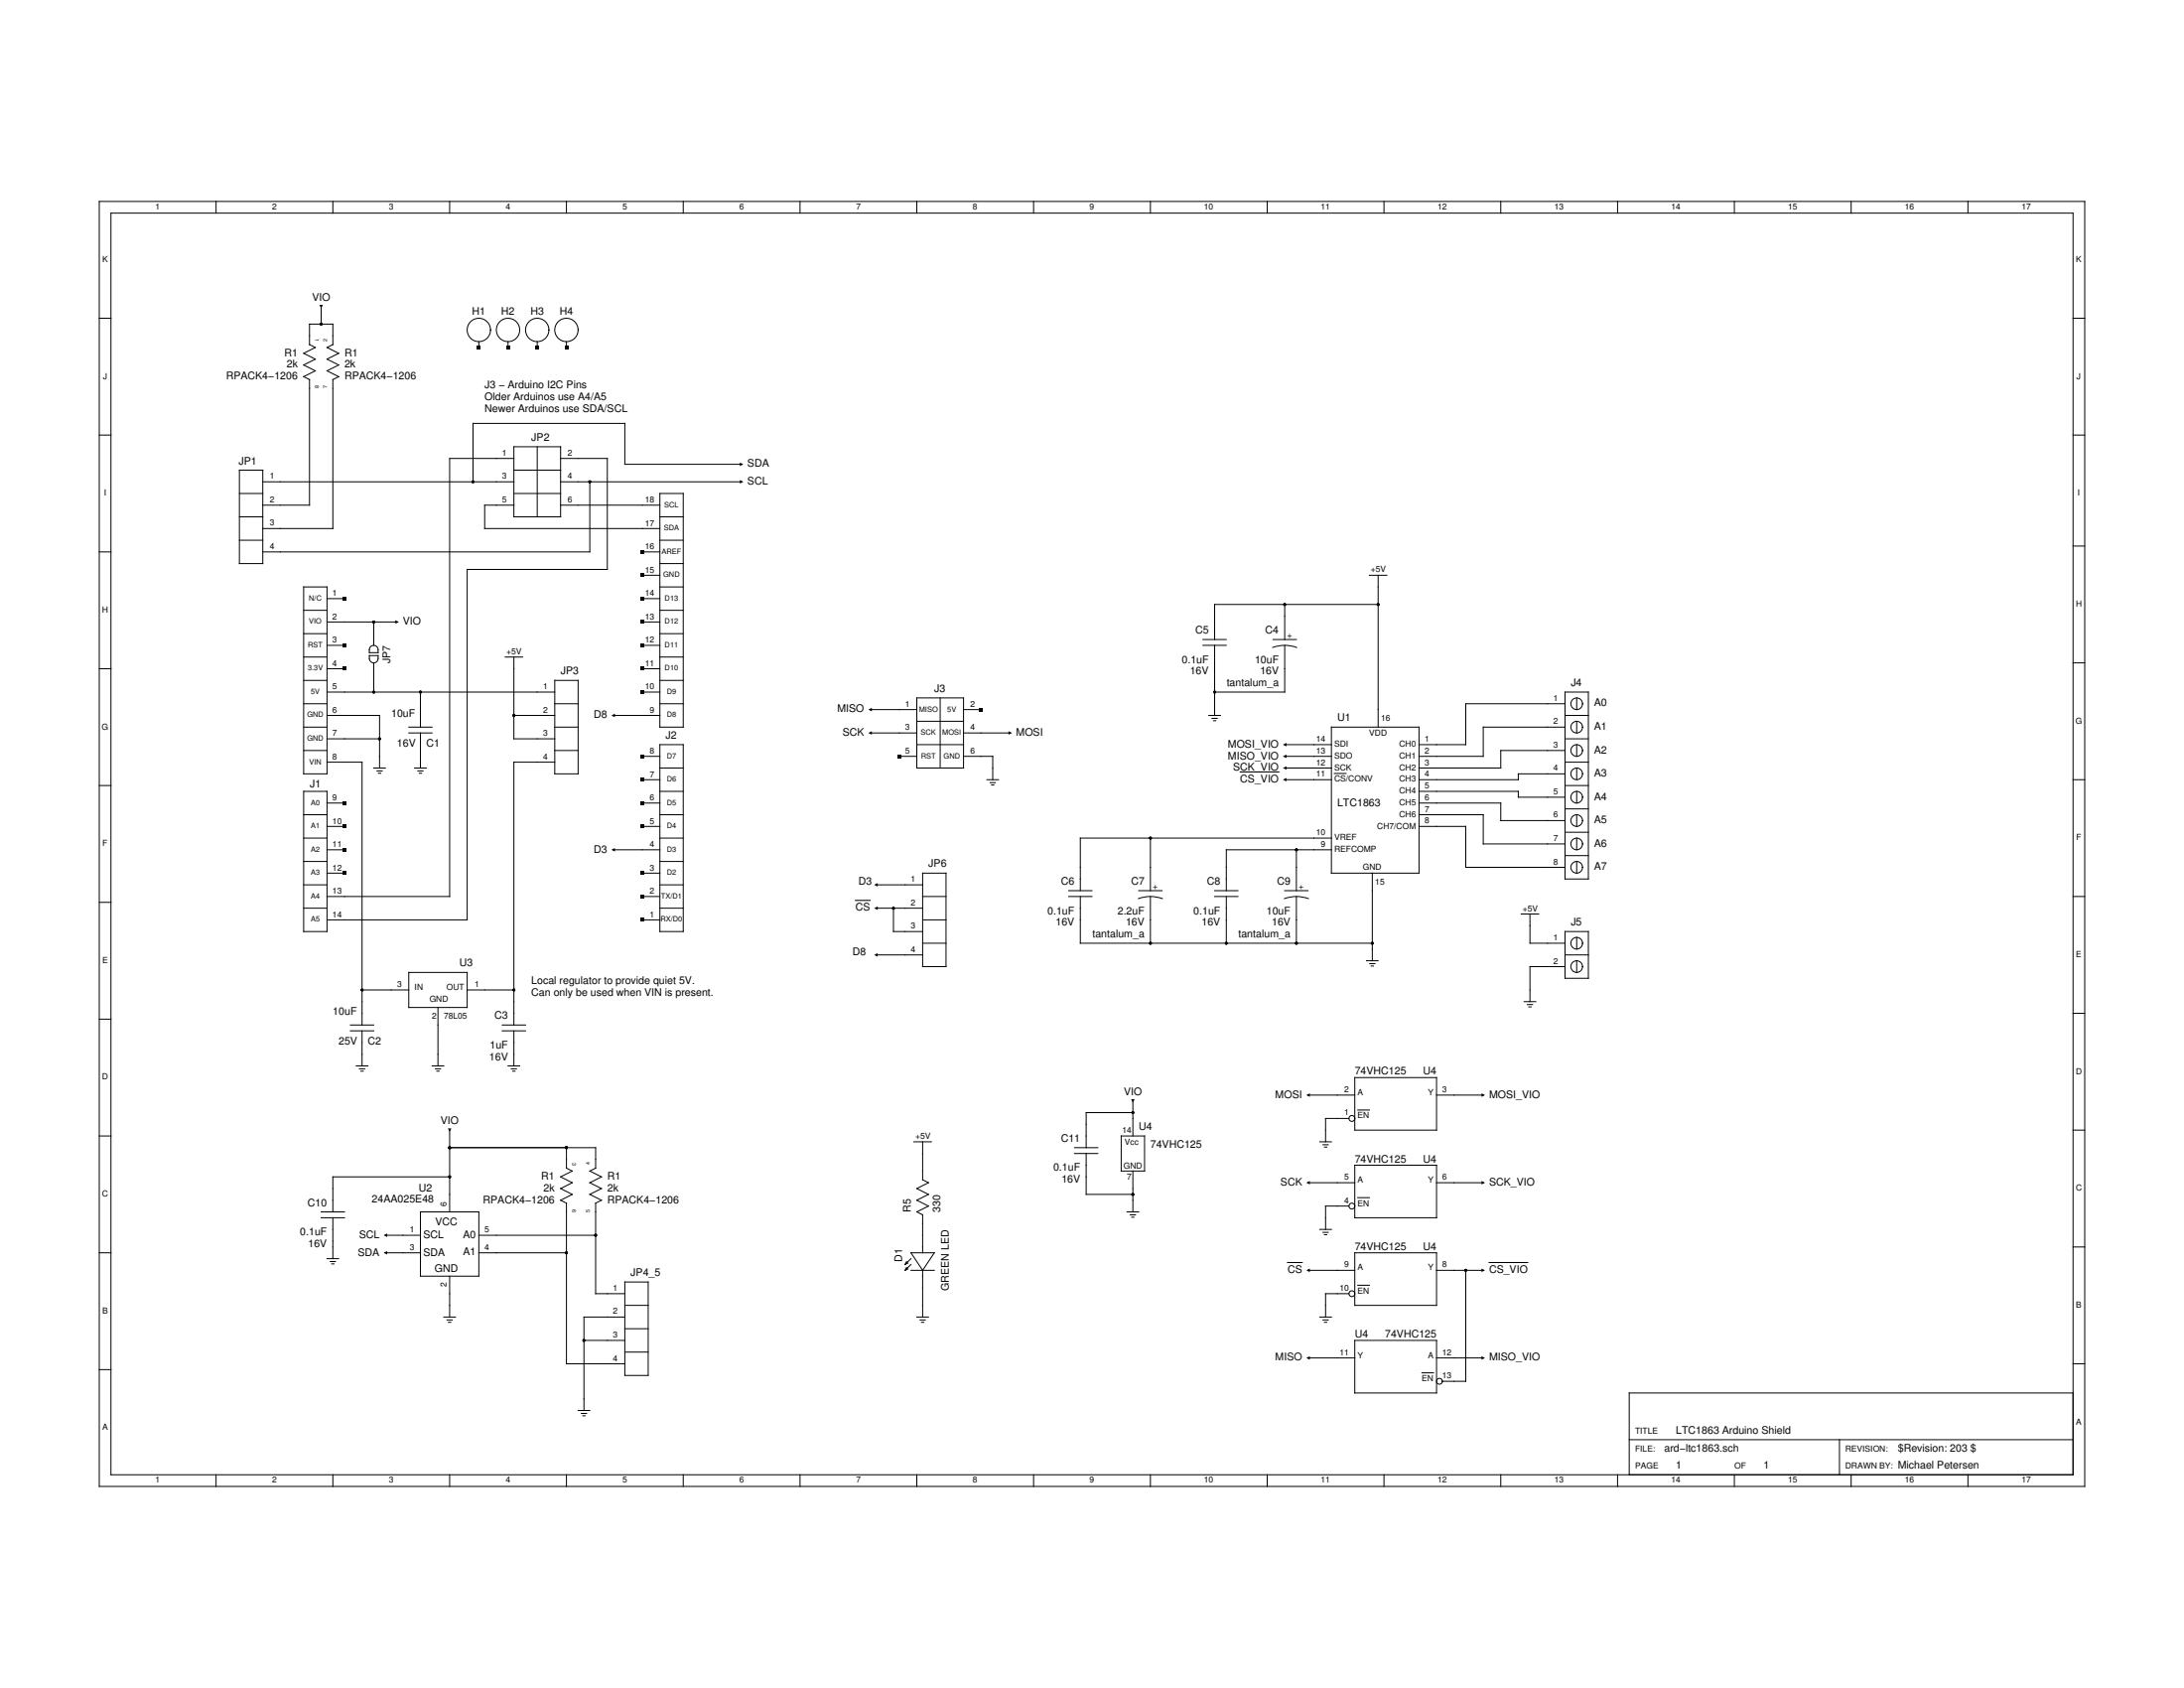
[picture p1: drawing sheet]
<svg xmlns="http://www.w3.org/2000/svg" width="279mm" height="216mm" viewBox="0 0 279 216" stroke-linecap="round" stroke-linejoin="round" font-family="sans-serif">
<g fill="none" stroke="#000" stroke-width=".13">
<path d="M12.7 25.8h254v164.3h-254zM14.2 27.3h251v161.3h-251zM27.6 25.8v1.5M41.1 39.2v2.3M42.6 25.8v1.5M57.5 25.8v1.5M72.5 25.8v1.5M87.4 25.8v1.5M102.3 25.8v1.5M117.3 25.8v1.5M132.2 25.8v1.5M147.2 25.8v1.5"/>
<path d="M162.1 25.8v1.5M177.1 25.8v1.5M192 25.8v1.5M206.9 25.8v1.5M221.9 25.8v1.5M236.8 25.8v1.5M251.8 25.8v1.5M12.7 55.6h1.5M12.7 40.7h1.5M61.3 43.7v.7M65 43.7v.7M65.7 58.6h-8.2v56.1h-15.7"/>
<path d="M65.7 57.1h6v9h-6zM68.7 43.7v.7M68.7 57.1v9M71.7 58.6h6v14.2h-17.9v44.9h-18M72.5 43.7v.7M94.9 59.4h-15v-5.2h-19.4v7.4M265.2 55.6h1.5M265.2 40.7h1.5M12.7 70.6h1.5M30.6 63.1h3M30.6 60.1h3v12h-3zM30.6 69.1h3"/>
<path d="M30.6 66.1h3M33.6 64.6h6v-16l-.8-.4 1.5-.8-1.5-.7 1.5-.8-1.5-.7 1.5-.7-.7-.4v-2.6h3v2.6l-.8 .4 1.5 .7-1.5 .7 1.5 .8-1.5 .7 1.5 .8-.7 .4v19h-9M33.6 61.6h32.1M38.8 78.1h3M38.8 75.1h3v23.9h-3zM41.8 79.6h9M41.8 76.6h2.3M47.8 79.6v2.9M65.7 63.1h6M65.7 64.6h-3.7v3h22.4M65.7 60.1h6M71.7 64.6h12.7"/>
<path d="M71.7 61.6h23.2M75.5 61.6v9h-41.9M82.2 70.6h2.2M82.2 79.6h2.2M82.2 76.6h2.2M82.2 73.6h2.2M84.4 63.1h3v29.9h-3zM84.4 78.1h3M84.4 75.1h3M84.4 72.1h3M84.4 69.1h3M84.4 66.1h3"/>
<path d="M164.4 77.3v4.5M175.2 73.6h2.2M176.3 73.6v19.4M176.3 77.3h-20.9v4.5M265.2 69.8h1.5M12.7 85.5h1.5M38.8 81h3M38.8 84h3M38.8 87h3M38.8 90h3M38.8 93h3M38.8 96h3"/>
<path d="M41.8 85.5h2.3M41.8 91.5h6.8v6.7M41.8 94.5h6.8M41.8 97.5h4.5v33.6M41.8 88.5h29.2M41.8 82.5h2.3M47.3 83.8h1.1a.68 .68 0 0 1-.6 1 .68 .68 0 0 1-.5-1zM47.3 82.8a.56 .56 0 0 1 .7-.2 .56 .56 0 0 1 .4 .5v.4h-1.1zM47.8 98.2h1.5M47.8 84.8v3.7M48.2 98.6h.7M48.4 98.9h.3"/>
<path d="M52.3 93h3M52.3 93.7h3M53 98.2h1.5M53.5 98.6h.6M53.6 98.9h.3M53.8 88.5v4.5M53.8 93.7v4.5M64.6 84h2.3M65.7 91.5h5.3M65.7 84v10.5h5.3M71 97.5h-5.3v33.6M71 87h3v12h-3z"/>
<path d="M71 90h3M71 93h3M71 96h3M78.4 91.5h6M82.2 85.5h2.2M82.2 99.7h2.2M82.2 88.5h2.2M82.2 82.5h2.2M82.2 96.7h2.2M84.4 95.2h3v23.9h-3zM84.4 81h3M84.4 84h3"/>
<path d="M84.4 87h3M84.4 90h3M84.4 98.2h3M111.3 93.7h6M111.3 90.8h6M115 96.7h2.3M117.3 89.3h6v8.9h-6zM117.3 95.2h6M117.3 92.3h6M120.3 89.3v8.9M123.3 96.7h3.7v3M123.3 93.7h5.9"/>
<path d="M123.3 90.8h2.2M126.3 99.7h1.4M153.9 82.5h3M153.9 81.8h3M154.6 91.5h1.5M155.1 91.9h.6M155.2 92.2h.3M155.4 82.5v9M158.7 98.7h4.9M162.8 82.8a4.5 4.5 0 0 1 3.1 0M162.9 81.8h2.9M164.4 99.7h5.9"/>
<path d="M164.4 82.5v6h-9M164.4 96.7h5.9M164.4 95.2h5.9M164.4 98.2h5.9M170.3 93h11.2v18.7h-11.2zM170.7 98.9h1.5M200.2 99h-6v.7h-12.7M200.2 96h-8.2v2.2h-10.5M200.2 91.5h3M200.2 94.5h3M200.2 97.5h3M200.2 88.5h3v23.9h-3z"/>
<path d="M200.2 90h-12.7v5.2h-6M200.2 93h-10.4v3.7h-8.3M201.7 89.3v1.5M201.7 92.3v1.4M201.7 95.2v1.5M201.7 98.2v1.5M265.2 84.8h1.5M265.2 99.7h1.5M12.7 100.5h1.5M12.7 115.4h1.5M38.8 101.2h3v17.9h-3zM38.8 104.2h3"/>
<path d="M38.8 107.2h3M38.8 110.2h3M38.8 113.2h3M38.8 116.2h3M41.8 108.7h2.3M41.8 105.7h2.3M41.8 111.7h2.3M41.8 102.7h2.3M78.4 108.7h6M82.2 114.7h2.2M82.2 105.7h2.2M82.2 111.7h2.2"/>
<path d="M82.2 117.7h2.2M82.2 102.7h2.2M84.4 104.2h3M84.4 107.2h3M84.4 101.2h3M84.4 110.2h3M84.4 113.2h3M84.4 116.2h3M109.4 115.2h1.9M112.1 113.2h5.9M112.1 116.2h5.9M114.3 116.2v2.9h3.7"/>
<path d="M118 114.7h3M118 111.7h3v11.9h-3zM118 117.7h3M126.7 100.1h.6M126.9 100.4h.2M136.7 114.7h3M136.7 113.9h3M138.2 114.7v5.9h37.4M145.6 114.9a4.5 4.5 0 0 1 3.1 0M145.7 113.9h3M147.2 107.2v6.7M147.2 114.7v5.9"/>
<path d="M155.4 114.7h3M155.4 113.9h3M156.9 114.7v5.9M164.3 114.9a4.5 4.5 0 0 1 3.1 0M164.4 113.9h2.9M165.8 108.7v5.2M165.8 114.7v5.9M170.3 108.7h-13.4v5.2M170.3 107.2h-32.1v6.7M175.6 111.7v11.2M181.5 102.7h10.5v2.3h8.2M181.5 105.7h6v5.2h12.7"/>
<path d="M181.5 104.2h8.3v3.7h10.4M181.5 101.2h12.7v.8h6M194.6 116.9h2.3M195.7 116.9v3.7h4.5M200.2 100.5h3M200.2 119.1h3v6h-3zM200.2 109.4h3M200.2 103.5h3M200.2 106.4h3M201.7 101.2v1.5M201.7 104.2v1.5M201.7 107.2v1.5"/>
<path d="M201.7 110.2v1.5M201.7 119.9v1.5M265.2 114.7h1.5M12.7 130.4h1.5M44.8 131.8h3M44.8 131.1h3M45.6 136.3h1.5M46 136.7h.7M46.2 137h.3M46.3 126.6h6M46.3 131.8v4.5M52.3 124.4h7.5v4.5h-7.5z"/>
<path d="M55.3 136.3h1.5M55.7 136.7h.7M55.9 137h.3M56 128.9v7.4M59.8 126.6h5.9M64.2 131.8h3M64.2 131.1h3M65 136.3h1.5M65.4 136.7h.7M65.6 137h.3M65.7 131.8v4.5M112.1 122.1h5.9"/>
<path d="M118 120.6h3M173.3 137.8h10.5v6.7h-10.5zM174.8 122.9h1.5M175.2 123.3h.7M175.4 123.6h.3M195 128.1h1.5M195.4 128.5h.7M195.6 128.8h.3M200.2 123.6h-4.5v4.5M200.2 122.1h3M201.7 122.9v1.5M265.2 129.6h1.5"/>
<path d="M12.7 145.3h1.5M41.1 155h3M41.1 155.8h3M42.6 155.8v5.2M49.3 158h4.5M53.8 155h7.5v8.2h-7.5zM57.5 150.5h-14.9v4.5M57.5 144.5v10.5M57.5 146.8h18.7v2.6l-.7 .4M61.3 158h14.9M72.5 146.8v2.6l.7 .4M73.2 149.8l-1.5 .7 1.5 .8-1.5 .7 1.5 .8-1.5 .7 .8 .4v20.5h7.4"/>
<path d="M75.5 149.8l1.4 .7-1.4 .8 1.4 .7-1.4 .8 1.4 .7-.7 .4v11.6h3.7M116.9 146h2.3M118 146v4.9l.8 .4-1.5 .7 1.5 .8-1.5 .7 1.5 .8-1.5 .7 .7 .4M118 155.4v4.8M137.5 146.8h2.9M137.5 147.5h2.9M139 147.5v5.3h5.9M143.4 145.3h3v4.5h-3zM144.2 155h1.5M144.6 155.4h.7M144.8 155.7h.3M144.9 140.8v4.5"/>
<path d="M144.9 149.8v5.2M144.9 142.3h-5.9v4.5M167.3 140.1h6M167.3 151.3h6M168.8 146h1.5M168.8 157.2h1.5M169.2 146.4h.7M169.2 157.6h.7M169.4 146.7h.3M169.4 157.9h.3M172.6 143.1h-3v2.9M172.6 154.3h-3v2.9"/>
<path d="M173.3 149h10.5v6.8h-10.5zM173.7 142h1.5M173.7 153.2h1.5M183.8 140.1h6M183.8 151.3h6M265.2 144.5h1.5M265.2 159.5h1.5M12.7 160.2h1.5M12.7 175.2h1.5M41.8 161h1.5M42.2 161.4h.7M42.4 161.7h.3"/>
<path d="M49.3 160.2h4.5M56.8 168.5h1.5M57.2 168.8h.7M57.4 169.1h.3M57.5 163.2v5.3M61.3 160.2h11.2M74.7 171.4h5.2M79.9 164h3v11.9h-3zM79.9 168.5h-5.2v11.9M79.9 172.9h3M79.9 167h3M79.9 169.9h3"/>
<path d="M116 162.1l-.2 .4M116 161.4l-.2 .3M116.2 162.3l-.4 .2M116.2 161.5l-.4 .2M116.5 160.2h3l-1.5 2.3zM116.5 162.5h3M116.5 161l-.7 .7M116.5 161.7l-.7 .8M117.3 168.5h1.5M117.7 168.8h.7M117.9 169.1h.3M118 162.5v6"/>
<path d="M164.7 161.5h1.9M167.3 162.5h6M167.3 173.7h6M168.8 168.5h1.5M169.2 168.8h.7M169.4 169.1h.3M172.6 165.5h-3v3M173.3 171.4h10.5v6.8h-10.5zM173.3 160.2h10.5v6.8h-10.5zM173.7 164.4h1.5M181.9 175.6h1.5M183.8 162.5h6"/>
<path d="M183.8 173.7h6M187.5 162.5v14.2h-3M190.5 161.5h4.9M265.2 178.2h-56.8v10.4M265.2 174.4h1.5M27.6 188.6v1.5M42.6 188.6v1.5M57.5 188.6v1.5M72.5 188.6v1.5M74 180.4h1.5M74.4 180.8h.6M74.6 181.1h.3"/>
<path d="M87.4 188.6v1.5M102.3 188.6v1.5M117.3 188.6v1.5M132.2 188.6v1.5M147.2 188.6v1.5M162.1 188.6v1.5M177.1 188.6v1.5M192 188.6v1.5M206.9 188.6v1.5M208.4 184.1h56.8M221.9 188.6v1.5M235.3 184.1v4.5"/>
<path d="M236.8 188.6v1.5M251.8 188.6v1.5"/>
<circle cx="61.3" cy="42.2" r="1.49"/>
<circle cx="65" cy="42.2" r="1.49"/>
<circle cx="68.7" cy="42.2" r="1.49"/>
<circle cx="72.5" cy="42.2" r="1.49"/>
<circle cx="201.7" cy="90" r=".75"/>
<circle cx="201.7" cy="99" r=".75"/>
<circle cx="201.7" cy="93" r=".75"/>
<circle cx="201.7" cy="96" r=".75"/>
<circle cx="201.7" cy="105" r=".75"/>
<circle cx="201.7" cy="102" r=".75"/>
<circle cx="201.7" cy="107.9" r=".75"/>
<circle cx="201.7" cy="110.9" r=".75"/>
<circle cx="201.7" cy="120.6" r=".75"/>
<circle cx="201.7" cy="123.6" r=".75"/>
<circle cx="172.9" cy="143.1" r=".37"/>
<circle cx="172.9" cy="154.3" r=".37"/>
<circle cx="172.9" cy="165.5" r=".37"/>
<circle cx="184.2" cy="176.7" r=".37"/>
</g>
<g fill="#000">
<path d="M40.9 39h.4l-.2 .4zM61 44.2h.5v.5h-.5zM64.8 44.2h.4v.5h-.4zM68.5 44.2h.5v.5h-.5zM72.2 44.2h.5v.5h-.5zM94.7 59.2l.4 .2-.4 .2zM43.9 76.3h.4v.5h-.4zM50.6 79.3l.4 .3-.4 .2zM82 70.4h.4v.4h-.4zM82 79.3h.4v.5h-.4zM82 76.3h.4v.5h-.4zM82 73.4h.4v.4h-.4z"/>
<path d="M94.7 61.4l.4 .2-.4 .2zM43.9 85.3h.4v.5h-.4zM43.9 82.3h.4v.5h-.4zM78.2 91.5l.5-.2v.4zM82 99.5h.4v.4h-.4zM82 96.5h.4v.5h-.4zM82 85.3h.4v.5h-.4zM82 88.3h.4v.4h-.4zM82 82.3h.4v.5h-.4zM111.1 90.8l.4-.3v.5zM111.1 93.7l.4-.2v.5zM114.8 96.5h.5v.5h-.5z"/>
<path d="M125.3 90.5h.4v.5h-.4zM129 93.5l.5 .2-.5 .3zM164.1 95.2l.5-.2v.5zM164.1 96.7l.5-.2v.5zM164.1 98.2l.5-.2v.5zM164.1 99.7l.5-.2v.4zM43.9 108.5h.4v.4h-.4zM43.9 105.5h.4v.4h-.4zM43.9 111.5h.4v.4h-.4zM43.9 102.5h.4v.4h-.4zM78.2 108.7l.5-.2v.4zM82 102.5h.4v.4h-.4z"/>
<path d="M82 105.5h.4v.4h-.4zM82 111.5h.4v.4h-.4zM82 114.4h.4v.5h-.4zM82 117.4h.4v.5h-.4zM111.8 116.2l.5-.3v.5zM111.8 113.2l.5-.3v.5zM111.8 122.1l.5-.2v.5zM167.1 140.1l.5-.3v.5zM49.1 158l.4-.2v.4zM57.3 144.3h.4l-.2 .5zM144.7 140.6h.5l-.3 .4zM167.1 151.3l.5-.3v.5z"/>
<path d="M189.5 139.8l.5 .3-.5 .2zM189.5 151l.5 .3-.5 .2zM49.1 160.2l.4-.2v.5zM167.1 162.5l.5-.2v.4zM167.1 173.7l.5-.2v.4zM189.5 173.5l.5 .2-.5 .2zM189.5 162.3l.5 .2-.5 .2z"/>
<circle cx="41.1" cy="41.5" r=".19"/>
<circle cx="47.8" cy="79.6" r=".19"/>
<circle cx="60.5" cy="61.6" r=".19"/>
<circle cx="75.5" cy="61.6" r=".19"/>
<circle cx="164.4" cy="77.3" r=".19"/>
<circle cx="176.3" cy="77.3" r=".19"/>
<circle cx="47.8" cy="88.5" r=".19"/>
<circle cx="48.6" cy="94.5" r=".19"/>
<circle cx="53.8" cy="88.5" r=".19"/>
<circle cx="65.7" cy="91.5" r=".19"/>
<circle cx="155.4" cy="88.5" r=".19"/>
<circle cx="114.3" cy="116.2" r=".19"/>
<circle cx="147.2" cy="107.2" r=".19"/>
<circle cx="165.8" cy="108.7" r=".19"/>
<circle cx="46.3" cy="126.6" r=".19"/>
<circle cx="65.7" cy="126.6" r=".19"/>
<circle cx="147.2" cy="120.6" r=".19"/>
<circle cx="156.9" cy="120.6" r=".19"/>
<circle cx="165.8" cy="120.6" r=".19"/>
<circle cx="175.6" cy="120.6" r=".19"/>
<circle cx="57.5" cy="150.5" r=".19"/>
<circle cx="57.5" cy="146.8" r=".19"/>
<circle cx="72.5" cy="146.8" r=".19"/>
<circle cx="76.2" cy="158" r=".19"/>
<circle cx="144.9" cy="152.8" r=".19"/>
<circle cx="144.9" cy="142.3" r=".19"/>
<circle cx="72.5" cy="160.2" r=".19"/>
<circle cx="74.7" cy="171.4" r=".19"/>
<circle cx="187.5" cy="162.5" r=".19"/>
</g>
<g font-size="1.3">
<text x="39.9" y="38.5">VIO</text>
<text x="60.4" y="40.3">H1</text>
<text x="64.1" y="40.3">H2</text>
<text x="67.9" y="40.3">H3</text>
<text x="71.6" y="40.3">H4</text>
<text x="36.4" y="45.5">R1</text>
<text x="36.7" y="47">2k</text>
<text x="44.1" y="47">2k</text>
<text x="44.1" y="45.5">R1</text>
<text x="28.9" y="48.5">RPACK4−1206</text>
<text x="44.1" y="48.5">RPACK4−1206</text>
<text x="62" y="49.6">J3 − Arduino I2C Pins</text>
<text x="62" y="51.1">Older Arduinos use A4/A5</text>
<text x="62" y="52.7">Newer Arduinos use SDA/SCL</text>
<text x="30.5" y="59.4">JP1</text>
<text x="68" y="56.4">JP2</text>
<text x="95.6" y="59.7">SDA</text>
<text x="95.6" y="62">SCL</text>
<text x="51.5" y="79.9">VIO</text>
<text x="152.9" y="81">C5</text>
<text x="161.9" y="81">C4</text>
<text x="49.9" y="84.8" transform="rotate(-90 49.9 84.8)">JP7</text>
<text x="71.7" y="86.3">JP3</text>
<text x="119.5" y="88.5">J3</text>
<text x="151.2" y="84.8">0.1uF</text>
<text x="152.2" y="86.3">16V</text>
<text x="156.9" y="87.8">tantalum_a</text>
<text x="160.5" y="84.8">10uF</text>
<text x="161.2" y="86.3">16V</text>
<text x="201" y="87.8">J4</text>
<text x="50.1" y="91.7">10uF</text>
<text x="50.8" y="95.5">16V</text>
<text x="54.5" y="95.5">C1</text>
<text x="76" y="91.9">D8</text>
<text x="85.2" y="94.5">J2</text>
<text x="107.1" y="91.1">MISO</text>
<text x="107.8" y="94.1">SCK</text>
<text x="130" y="94.1">MOSI</text>
<text x="157.1" y="95.6">MOSI_VIO</text>
<text x="171.1" y="92.3">U1</text>
<text x="203.9" y="90.4">A0</text>
<text x="203.9" y="93.4">A1</text>
<text x="39.7" y="100.7">J1</text>
<text x="157.1" y="97.1">MISO_VIO</text>
<text x="157.8" y="98.6">SCK_VIO</text>
<text x="158.7" y="100.1">CS_VIO</text>
<text x="203.9" y="96.3">A2</text>
<text x="203.9" y="99.3">A3</text>
<text x="171.1" y="103.1">LTC1863</text>
<text x="203.9" y="102.3">A4</text>
<text x="203.9" y="105.3">A5</text>
<text x="76" y="109">D3</text>
<text x="109.8" y="113.2">D3</text>
<text x="118.8" y="110.9">JP6</text>
<text x="135.7" y="113.2">C6</text>
<text x="144.7" y="113.2">C7</text>
<text x="154.4" y="113.2">C8</text>
<text x="163.4" y="113.2">C9</text>
<text x="203.9" y="108.3">A6</text>
<text x="203.9" y="111.3">A7</text>
<text x="109.4" y="116.5">CS</text>
<text x="134" y="116.9">0.1uF</text>
<text x="135.1" y="118.4">16V</text>
<text x="139.8" y="119.9">tantalum_a</text>
<text x="143" y="116.9">2.2uF</text>
<text x="144" y="118.4">16V</text>
<text x="152.7" y="116.9">0.1uF</text>
<text x="153.7" y="118.4">16V</text>
<text x="158.4" y="119.9">tantalum_a</text>
<text x="162" y="116.9">10uF</text>
<text x="162.7" y="118.4">16V</text>
<text x="201" y="118.4">J5</text>
<text x="58.8" y="123.6">U3</text>
<text x="68" y="125.9">Local regulator to provide quiet 5V.</text>
<text x="109.1" y="122.1">D8</text>
<text x="42.6" y="129.8">10uF</text>
<text x="63.3" y="130.4">C3</text>
<text x="68" y="127.4">Can only be used when VIN is present.</text>
<text x="43.3" y="133.6">25V</text>
<text x="47.1" y="133.6">C2</text>
<text x="62.6" y="135.6">16V</text>
<text x="62.7" y="134.1">1uF</text>
<text x="173.3" y="137.5">74VHC125</text>
<text x="182.1" y="137.5">U4</text>
<text x="56.4" y="143.8">VIO</text>
<text x="143.8" y="140.1">VIO</text>
<text x="163.1" y="140.4">MOSI</text>
<text x="190.5" y="140.4">MOSI_VIO</text>
<text x="134.8" y="149.8">0.1uF</text>
<text x="135.7" y="146">C11</text>
<text x="145.7" y="144.5">U4</text>
<text x="147.2" y="146.8">74VHC125</text>
<text x="173.3" y="148.7">74VHC125</text>
<text x="182.1" y="148.7">U4</text>
<text x="39.4" y="154.3">C10</text>
<text x="47.6" y="153.9">24AA025E48</text>
<text x="53.6" y="152.4">U2</text>
<text x="61.8" y="153.9">RPACK4−1206</text>
<text x="69.2" y="150.9">R1</text>
<text x="69.5" y="152.4">2k</text>
<text x="77.7" y="152.4">2k</text>
<text x="77.7" y="150.9">R1</text>
<text x="77.7" y="153.9">RPACK4−1206</text>
<text x="116.5" y="155" transform="rotate(-90 116.5 155)">R5</text>
<text x="120.3" y="155" transform="rotate(-90 120.3 155)">330</text>
<text x="135.8" y="151.3">16V</text>
<text x="163.8" y="151.6">SCK</text>
<text x="190.5" y="151.6">SCK_VIO</text>
<text x="38.4" y="158">0.1uF</text>
<text x="39.4" y="159.5">16V</text>
<text x="45.8" y="160.6">SDA</text>
<text x="45.9" y="158.3">SCL</text>
<text x="54.2" y="158.3">SCL</text>
<text x="54.2" y="160.6">SDA</text>
<text x="55.7" y="156.8">VCC</text>
<text x="59.2" y="158.3">A0</text>
<text x="59.2" y="160.6">A1</text>
<text x="115.4" y="161.4" transform="rotate(-90 115.4 161.4)">D1</text>
<text x="173.3" y="159.9">74VHC125</text>
<text x="182.1" y="159.9">U4</text>
<text x="55.6" y="162.7">GND</text>
<text x="80.7" y="163.2">JP4_5</text>
<text x="121.4" y="165.1" transform="rotate(-90 121.4 165.1)">GREEN LED</text>
<text x="164.7" y="162.8">CS</text>
<text x="190.5" y="162.8">CS_VIO</text>
<text x="173.3" y="171.1">U4</text>
<text x="177.2" y="171.1">74VHC125</text>
<text x="163.1" y="174">MISO</text>
<text x="190.5" y="174">MISO_VIO</text>
<text x="212.9" y="185.6">ard−ltc1863.sch</text>
<text x="214.4" y="183.4">LTC1863 Arduino Shield</text>
<text x="242.8" y="185.6">$Revision: 203 $</text>
<text x="214.4" y="187.9">1</text>
<text x="225.6" y="187.9">1</text>
<text x="242.8" y="187.9">Michael Petersen</text>
</g>
<g font-size="1.1">
<text x="19.9" y="26.8">1</text>
<text x="34.8" y="26.8">2</text>
<text x="49.8" y="26.8">3</text>
<text x="64.7" y="26.8">4</text>
<text x="79.6" y="26.8">5</text>
<text x="94.6" y="26.8">6</text>
<text x="109.5" y="26.8">7</text>
<text x="124.5" y="26.8">8</text>
<text x="139.4" y="26.8">9</text>
<text x="154" y="26.8">10</text>
<text x="169" y="26.8">11</text>
<text x="183.9" y="26.8">12</text>
<text x="198.9" y="26.8">13</text>
<text x="213.8" y="26.8">14</text>
<text x="228.7" y="26.8">15</text>
<text x="243.7" y="26.8">16</text>
<text x="258.6" y="26.8">17</text>
<text x="13.1" y="33.5">K</text>
<text x="265.6" y="33.5">K</text>
<text x="13.2" y="48.5">J</text>
<text x="265.7" y="48.5">J</text>
<text x="64.2" y="58.3">1</text>
<text x="72.6" y="58.3">2</text>
<text x="13.3" y="63.4">I</text>
<text x="34.5" y="61.3">1</text>
<text x="34.5" y="64.2">2</text>
<text x="64.2" y="61.3">3</text>
<text x="64.2" y="64.2">5</text>
<text x="72.6" y="61.3">4</text>
<text x="72.6" y="64.2">6</text>
<text x="82.5" y="64.3">18</text>
<text x="265.8" y="63.4">I</text>
<text x="34.5" y="67.2">3</text>
<text x="34.5" y="70.2">4</text>
<text x="82.5" y="70.3">16</text>
<text x="82.5" y="67.3">17</text>
<text x="42.5" y="76.2">1</text>
<text x="82.5" y="76.2">14</text>
<text x="82.5" y="73.2">15</text>
<text x="175.4" y="73.2">+5V</text>
<text x="265.6" y="77.6">H</text>
<text x="13.1" y="78.3">H</text>
<text x="42.5" y="82.2">3</text>
<text x="42.5" y="79.2">2</text>
<text x="64.8" y="83.7">+5V</text>
<text x="82.5" y="79.2">13</text>
<text x="82.5" y="82.2">12</text>
<text x="164.7" y="81" transform="rotate(90 164.7 81)">+</text>
<text x="42.5" y="85.2">4</text>
<text x="42.5" y="88.2">5</text>
<text x="69.5" y="88.1">1</text>
<text x="82.5" y="85.2">11</text>
<text x="82.5" y="88.2">10</text>
<text x="198.7" y="89.6">1</text>
<text x="13" y="93.3">G</text>
<text x="42.5" y="91.2">6</text>
<text x="42.5" y="94.2">7</text>
<text x="69.5" y="91.1">2</text>
<text x="69.5" y="94.1">3</text>
<text x="83.1" y="91.2">9</text>
<text x="115.8" y="90.4">1</text>
<text x="115.8" y="93.4">3</text>
<text x="124.2" y="90.4">2</text>
<text x="124.2" y="93.4">4</text>
<text x="168.4" y="94.9">14</text>
<text x="170.7" y="95.5">SDI</text>
<text x="175.2" y="94.2">VDD</text>
<text x="176.7" y="92.3">16</text>
<text x="179" y="95.5">CH0</text>
<text x="182.3" y="94.9">1</text>
<text x="198.7" y="95.6">3</text>
<text x="198.7" y="92.6">2</text>
<text x="265.5" y="92.5">G</text>
<text x="42.5" y="97.1">8</text>
<text x="69.5" y="97.1">4</text>
<text x="83.1" y="99.4">7</text>
<text x="83.1" y="96.4">8</text>
<text x="115.8" y="96.4">5</text>
<text x="124.2" y="96.4">6</text>
<text x="168.4" y="99.4">11</text>
<text x="168.4" y="97.9">12</text>
<text x="168.4" y="96.4">13</text>
<text x="170.7" y="98.5">SCK</text>
<text x="170.7" y="97">SDO</text>
<text x="170.7" y="100">CS/CONV</text>
<text x="179" y="97">CH1</text>
<text x="179" y="98.5">CH2</text>
<text x="179" y="100">CH3</text>
<text x="179" y="101.5">CH4</text>
<text x="182.3" y="96.4">2</text>
<text x="182.3" y="97.9">3</text>
<text x="182.3" y="99.4">4</text>
<text x="182.3" y="100.8">5</text>
<text x="198.7" y="101.6">5</text>
<text x="198.7" y="98.6">4</text>
<text x="42.5" y="105.4">10</text>
<text x="42.5" y="102.4">9</text>
<text x="83.1" y="102.4">6</text>
<text x="83.1" y="105.4">5</text>
<text x="168.4" y="106.8">10</text>
<text x="170.7" y="107.5">VREF</text>
<text x="176.2" y="106">CH7/COM</text>
<text x="179" y="103">CH5</text>
<text x="179" y="104.5">CH6</text>
<text x="182.3" y="102.3">6</text>
<text x="182.3" y="103.8">7</text>
<text x="182.3" y="105.3">8</text>
<text x="198.7" y="107.6">7</text>
<text x="198.7" y="104.6">6</text>
<text x="265.6" y="107.5">F</text>
<text x="13.1" y="108.2">F</text>
<text x="42.5" y="108.4">11</text>
<text x="42.5" y="111.3">12</text>
<text x="83.1" y="108.4">4</text>
<text x="83.1" y="111.3">3</text>
<text x="116.5" y="112.8">1</text>
<text x="147.5" y="113.2" transform="rotate(90 147.5 113.2)">+</text>
<text x="166.2" y="113.2" transform="rotate(90 166.2 113.2)">+</text>
<text x="169" y="108.3">9</text>
<text x="170.7" y="109">REFCOMP</text>
<text x="174.4" y="111.3">GND</text>
<text x="175.9" y="113.2">15</text>
<text x="198.7" y="110.6">8</text>
<text x="42.5" y="114.3">13</text>
<text x="42.5" y="117.3">14</text>
<text x="83.1" y="114.3">2</text>
<text x="83.1" y="117.3">1</text>
<text x="116.5" y="115.8">2</text>
<text x="116.5" y="118.8">3</text>
<text x="194.8" y="116.5">+5V</text>
<text x="13.1" y="123.2">E</text>
<text x="116.5" y="121.8">4</text>
<text x="198.7" y="120.3">1</text>
<text x="198.7" y="123.3">2</text>
<text x="265.6" y="122.4">E</text>
<text x="50.8" y="126.2">3</text>
<text x="53" y="126.6">IN</text>
<text x="55" y="128.1">GND</text>
<text x="55.3" y="130.4">2</text>
<text x="56.8" y="130.4">78L05</text>
<text x="57.1" y="126.6">OUT</text>
<text x="60.7" y="126.2">1</text>
<text x="265.6" y="137.4">D</text>
<text x="13.1" y="138.1">D</text>
<text x="172" y="139.7">2</text>
<text x="172" y="142.7">1</text>
<text x="173.7" y="140.1">A</text>
<text x="173.7" y="143.1">EN</text>
<text x="182.7" y="140.1">Y</text>
<text x="184.5" y="139.7">3</text>
<text x="117.1" y="145.7">+5V</text>
<text x="143.6" y="144.9">14</text>
<text x="143.7" y="149.5">GND</text>
<text x="143.9" y="146.5">Vcc</text>
<text x="13.1" y="153.1">C</text>
<text x="57.1" y="154.3" transform="rotate(-90 57.1 154.3)">6</text>
<text x="144.2" y="150.9">7</text>
<text x="172" y="150.9">5</text>
<text x="172" y="153.9">4</text>
<text x="173.7" y="151.3">A</text>
<text x="173.7" y="154.3">EN</text>
<text x="182.7" y="151.3">Y</text>
<text x="184.5" y="150.9">6</text>
<text x="265.6" y="152.3">C</text>
<text x="52.4" y="157.6">1</text>
<text x="52.4" y="159.9">3</text>
<text x="62" y="157.6">5</text>
<text x="62" y="159.9">4</text>
<text x="13.1" y="168">B</text>
<text x="57.1" y="164.5" transform="rotate(-90 57.1 164.5)">2</text>
<text x="78.4" y="165.1">1</text>
<text x="171.4" y="165.1">10</text>
<text x="172" y="162.1">9</text>
<text x="173.7" y="162.5">A</text>
<text x="173.7" y="165.5">EN</text>
<text x="182.7" y="162.5">Y</text>
<text x="184.5" y="162.1">8</text>
<text x="265.6" y="167.2">B</text>
<text x="78.4" y="168.1">2</text>
<text x="78.4" y="171.1">3</text>
<text x="171.4" y="173.3">11</text>
<text x="173.7" y="173.7">Y</text>
<text x="182.7" y="173.7">A</text>
<text x="184.5" y="173.3">12</text>
<text x="78.4" y="174.1">4</text>
<text x="181.9" y="176.7">EN</text>
<text x="184.5" y="176.3">13</text>
<text x="13.1" y="182.9">A</text>
<text x="209.2" y="185.6">FILE:</text>
<text x="209.2" y="183.4">TITLE</text>
<text x="236.1" y="185.6">REVISION:</text>
<text x="265.6" y="182.2">A</text>
<text x="19.9" y="189.6">1</text>
<text x="34.8" y="189.6">2</text>
<text x="49.8" y="189.6">3</text>
<text x="64.7" y="189.6">4</text>
<text x="79.6" y="189.6">5</text>
<text x="94.6" y="189.6">6</text>
<text x="109.5" y="189.6">7</text>
<text x="124.5" y="189.6">8</text>
<text x="139.4" y="189.6">9</text>
<text x="154" y="189.6">10</text>
<text x="169" y="189.6">11</text>
<text x="183.9" y="189.6">12</text>
<text x="198.9" y="189.6">13</text>
<text x="209.2" y="187.9">PAGE</text>
<text x="213.8" y="189.6">14</text>
<text x="221.9" y="187.9">OF</text>
<text x="228.7" y="189.6">15</text>
<text x="236.1" y="187.9">DRAWN BY:</text>
<text x="243.7" y="189.6">16</text>
<text x="258.6" y="189.6">17</text>
</g>
<g font-size=".9">
<text x="85" y="64.9">SCL</text>
<text x="84.7" y="70.8">AREF</text>
<text x="84.9" y="67.9">SDA</text>
<text x="39.5" y="76.8">N/C</text>
<text x="84.9" y="73.8">GND</text>
<text x="85" y="76.8">D13</text>
<text x="39.4" y="82.8">RST</text>
<text x="39.5" y="79.8">VIO</text>
<text x="85" y="82.8">D11</text>
<text x="85" y="79.8">D12</text>
<text x="39.4" y="85.8">3.3V</text>
<text x="39.8" y="88.8">5V</text>
<text x="85" y="85.8">D10</text>
<text x="85.3" y="88.8">D9</text>
<text x="39.3" y="91.8">GND</text>
<text x="39.3" y="94.7">GND</text>
<text x="85.3" y="91.8">D8</text>
<text x="117.6" y="91">MISO</text>
<text x="117.8" y="94">SCK</text>
<text x="120.6" y="94">MOSI</text>
<text x="121.2" y="91">5V</text>
<text x="39.6" y="97.7">VIN</text>
<text x="85.3" y="97">D7</text>
<text x="85.3" y="100">D6</text>
<text x="117.8" y="97">RST</text>
<text x="120.7" y="97">GND</text>
<text x="39.8" y="106">A1</text>
<text x="39.8" y="103">A0</text>
<text x="85.3" y="106">D4</text>
<text x="85.3" y="103">D5</text>
<text x="39.8" y="108.9">A2</text>
<text x="39.8" y="111.9">A3</text>
<text x="85.3" y="108.9">D3</text>
<text x="85.3" y="111.9">D2</text>
<text x="39.8" y="114.9">A4</text>
<text x="39.8" y="117.9">A5</text>
<text x="84.5" y="117.9">RX/D0</text>
<text x="84.6" y="114.9">TX/D1</text>
</g>
<g font-size=".7">
<text x="40.3" y="43.3" transform="rotate(90 40.3 43.3)">1</text>
<text x="41.8" y="43.7" transform="rotate(-90 41.8 43.7)">2</text>
<text x="40.3" y="49.3" transform="rotate(90 40.3 49.3)">8</text>
<text x="41.8" y="49.7" transform="rotate(-90 41.8 49.7)">7</text>
<text x="73.2" y="148.7" transform="rotate(90 73.2 148.7)">3</text>
<text x="75.5" y="149" transform="rotate(-90 75.5 149)">4</text>
<text x="73.2" y="154.6" transform="rotate(90 73.2 154.6)">6</text>
<text x="75.5" y="155" transform="rotate(-90 75.5 155)">5</text>
</g>
</svg>
